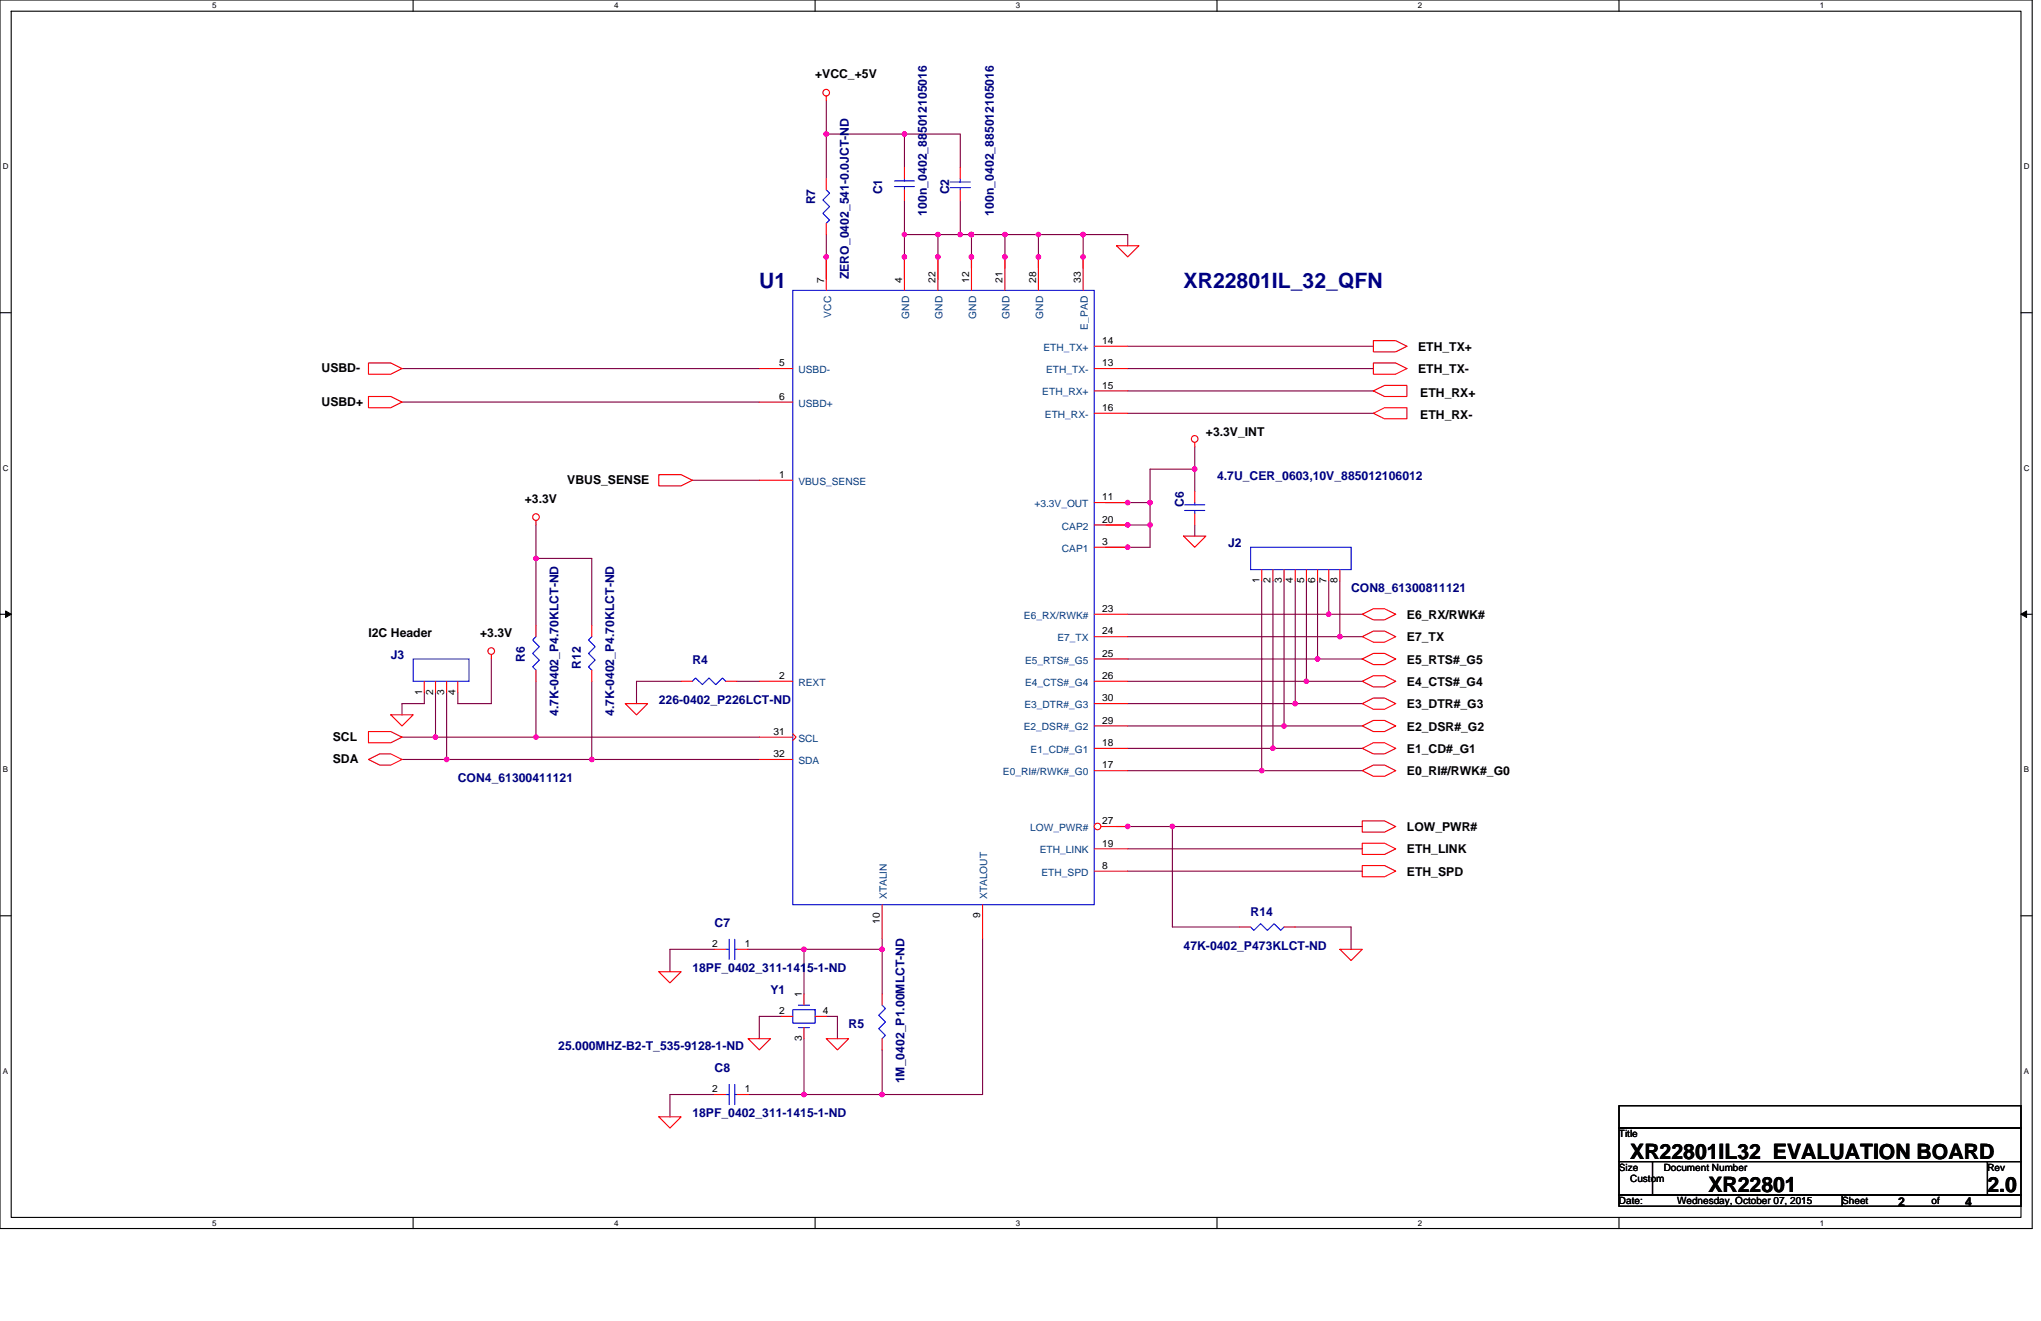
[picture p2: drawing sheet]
<svg xmlns="http://www.w3.org/2000/svg" width="432mm" height="279mm" viewBox="0 0 432 279" stroke-linecap="round" stroke-linejoin="round" font-family="sans-serif">
<path d="M0 0h429.9v259.8h-429.9zM2.4 2.4h425.2v255.1h-425.2z" fill="none" stroke="#000" stroke-width=".23"/>
<g fill="#fff">
<path d="M44.9 .3h.9v1.8h-.9z"/>
<path d="M44.9 257.7h.9v1.9h-.9z"/>
</g>
<path d="M87.4 0v2.4M87.4 257.5v2.4" fill="none" stroke="#000" stroke-width=".23"/>
<g fill="#fff">
<path d="M129.9 .3h.9v1.8h-.9z"/>
<path d="M129.9 257.7h.9v1.9h-.9z"/>
</g>
<path d="M172.4 0v2.4M172.4 257.5v2.4" fill="none" stroke="#000" stroke-width=".23"/>
<g fill="#fff">
<path d="M214.9 .3h1v1.8h-1z"/>
<path d="M214.9 257.7h1v1.9h-1z"/>
</g>
<path d="M257.5 0v2.4M257.5 257.5v2.4" fill="none" stroke="#000" stroke-width=".23"/>
<g fill="#fff">
<path d="M300 .3h.9v1.8h-.9z"/>
<path d="M300 257.7h.9v1.9h-.9z"/>
</g>
<path d="M342.5 0v2.4M342.5 257.5v2.4" fill="none" stroke="#000" stroke-width=".23"/>
<g fill="#fff">
<path d="M385 .3h1v1.8h-1z"/>
<path d="M385 257.7h1v1.9h-1z"/>
<path d="M.6 34.2h1.2v1.9h-1.2z"/>
<path d="M428.2 34.2h1.2v1.9h-1.2z"/>
<path d="M.6 98h1.2v1.9h-1.2z"/>
<path d="M428.2 98h1.2v1.9h-1.2z"/>
</g>
<path d="M0 66.1h2.4M427.6 66.1h2.3" fill="none" stroke="#000" stroke-width=".23"/>
<g fill="#fff">
<path d="M.6 161.8h1.1v1.9h-1.1z"/>
<path d="M428.2 161.8h1.1v1.9h-1.1z"/>
</g>
<path d="M0 129.9h2.4M427.6 129.9h2.3" fill="none" stroke="#000" stroke-width=".23"/>
<path d="M1.2 129.2l1.2 .7-1.2 .7zM427.6 129.9l1.2-.7v1.4z" fill="#000" stroke="#000" stroke-width=".21"/>
<g fill="#fff">
<path d="M.6 225.6h1.1v1.9h-1.1z"/>
<path d="M428.1 225.6h1.2v1.9h-1.2z"/>
</g>
<path d="M0 193.7h2.4M427.6 193.7h2.3M342.5 233.9h85.1v4.7h-85.1zM342.5 238.6h85.1v7.1h-85.1zM342.5 252.8h47.3v2.3h-47.3zM342.5 245.7h7.1v7.1h-7.1zM349.6 245.7h70.9v7.1h-70.9zM389.8 252.8h37.8v2.3h-37.8zM420.5 245.7h7.1v7.1h-7.1z" fill="none" stroke="#000" stroke-width=".23"/>
<g fill="none" stroke="#800040" stroke-width=".23">
<path d="M174.8 21.3v7.1M174.8 28.4h16.5M174.8 28.4v9.4M191.3 28.4h11.9v7M191.3 28.4v7M174.8 49.6v9.5M191.3 49.6h7.1M191.3 42.5v7.1M191.3 49.6v9.5M198.4 49.6v9.5M198.4 49.6h4.8M203.2 49.6h2.3"/>
<path d="M203.2 42.5v7.1M205.5 49.6v7.1M205.5 49.6h7.1M212.6 49.6h7.1M212.6 49.6v7.1M219.7 49.6v7.1M219.7 49.6h9.5M229.2 49.6v7.1M229.2 49.6h9.4v2.4M85 78h75.6M238.6 73.2h52M238.6 78h52"/>
<path d="M85 85h75.6M238.6 82.7h52M238.6 87.4h52M252.8 99.2v4.7M252.8 99.2h-9.5v11.8M252.8 94.5v4.7M113.4 111v7.1h11.8v14.2M113.4 118.1v14.2M146.5 101.6h14.1M233.9 111h9.4M233.9 106.3h9.4M243.3 111v4.8h-9.4"/>
<path d="M252.8 111v2.4M103.9 139.4v9.4h-7v-2.3M238.6 139.4h40.1M238.6 134.7h44.9M266.9 122.9v40.1M269.3 122.9v35.4M271.7 122.9v30.6M274 122.9v25.9M276.4 122.9v21.2M278.7 122.9v16.5M278.7 139.4h9.5M281.1 122.9v7h-42.5"/>
<path d="M281.1 129.9h7.1M283.5 122.9v11.8M283.5 134.7h4.7M85 155.9h7.1M89.8 146.5v2.3h-4.8v2.4M92.1 146.5v9.4M92.1 155.9h21.3M94.5 146.5v14.1M113.4 144.1v11.8M113.4 155.9h47.2M125.2 144.1v16.5M144.1 144.1h-9.4v4.7"/>
<path d="M155.9 144.1h4.7M238.6 144.1h37.8M238.6 153.5h33.1M238.6 148.8h35.4M238.6 158.3h30.7M269.3 158.3h18.9M271.7 153.5h16.5M274 148.8h14.2M276.4 144.1h11.8M85 160.6h9.5M94.5 160.6h30.7M125.2 160.6h35.4"/>
<path d="M236.2 174.8h11.8v21.3h14.2M238.6 179.5h49.6M238.6 163h28.3M248 174.8h40.2M266.9 163h21.3M186.6 198.4v2.4M207.9 198.4v33.1h-21.3M238.6 184.3h49.6M274 196.1h11.8v4.7M151.2 200.8h-9.5v4.7M158.3 200.8h11.8M165.4 215h-4.8v4.7"/>
<path d="M170.1 219.7v11.8M170.1 200.8v9.4M170.1 200.8h16.5M174.8 215h2.4v4.7M186.6 200.8v9.4M151.2 231.5h-9.5v4.7M158.3 231.5h11.8M170.1 231.5h16.5M186.6 222.1v9.4"/>
</g>
<g fill="#f0f" stroke="#f0f" stroke-width=".23">
<circle cx="191.3" cy="28.3" r=".46"/>
<circle cx="205.5" cy="49.6" r=".46"/>
<circle cx="203.1" cy="49.6" r=".46"/>
<circle cx="198.4" cy="49.6" r=".46"/>
<circle cx="212.6" cy="49.6" r=".46"/>
<circle cx="219.7" cy="54.3" r=".47"/>
<circle cx="212.6" cy="54.3" r=".47"/>
<circle cx="229.1" cy="49.6" r=".46"/>
<circle cx="219.7" cy="49.6" r=".46"/>
<circle cx="229.1" cy="54.3" r=".47"/>
<circle cx="205.5" cy="54.3" r=".47"/>
<circle cx="271.6" cy="153.5" r=".47"/>
<circle cx="266.9" cy="163" r=".47"/>
<circle cx="170.1" cy="231.5" r=".47"/>
<circle cx="186.6" cy="231.5" r=".47"/>
<circle cx="278.7" cy="139.4" r=".47"/>
<circle cx="274" cy="148.8" r=".46"/>
<circle cx="269.3" cy="158.3" r=".47"/>
<circle cx="238.6" cy="115.7" r=".46"/>
<circle cx="243.3" cy="111" r=".47"/>
<circle cx="238.6" cy="111" r=".46"/>
<circle cx="113.4" cy="155.9" r=".46"/>
<circle cx="125.2" cy="160.6" r=".47"/>
<circle cx="276.4" cy="144.1" r=".46"/>
<circle cx="281.1" cy="129.9" r=".47"/>
<circle cx="92.1" cy="155.9" r=".46"/>
<circle cx="94.5" cy="160.6" r=".47"/>
<circle cx="113.4" cy="118.1" r=".47"/>
<circle cx="186.6" cy="200.8" r=".47"/>
<circle cx="191.3" cy="54.3" r=".46"/>
<circle cx="198.4" cy="54.3" r=".47"/>
<circle cx="191.3" cy="49.6" r=".46"/>
<circle cx="238.6" cy="106.3" r=".46"/>
<circle cx="174.8" cy="28.3" r=".47"/>
<circle cx="174.8" cy="54.3" r=".47"/>
<circle cx="170.1" cy="200.8" r=".47"/>
<circle cx="243.3" cy="106.3" r=".47"/>
<circle cx="252.7" cy="99.2" r=".47"/>
<circle cx="248" cy="174.8" r=".47"/>
<circle cx="238.6" cy="174.8" r=".46"/>
<circle cx="283.5" cy="134.6" r=".47"/>
</g>
<g fill="none" stroke="#f00" stroke-width=".23">
<path d="M174.8 20.3v1M174.8 37.8v2.4M191.3 35.4v2.4M203.2 35.4v2.4M174.8 47.2v2.4M191.3 40.2v2.3M203.2 40.2v2.3M236.2 52h4.8l-2.4 2.3zM78 76.8h4.7l2.3 1.2-2.3 1.1h-4.7zM290.6 72.1h4.7l2.3 1.1-2.3 1.2h-4.7zM290.6 76.8h4.7l2.3 1.2-2.3 1.1h-4.7zM78 83.9h4.7l2.3 1.1-2.3 1.2h-4.7z"/>
<path d="M252.8 93.6v.9M290.6 82.7l2.3-1.2h4.7v2.4h-4.7zM290.6 87.4l2.3-1.2h4.7v2.4h-4.7zM113.4 110.1v.9M139.4 100.4h4.7l2.4 1.2-2.4 1.2h-4.7zM250.4 113.4h4.7l-2.3 2.4zM252.8 103.9v2.4M252.8 108.7v2.3M103.9 138.4v1M113.4 132.3v2.4M125.2 132.3v2.4M266.9 120.5v2.4"/>
<path d="M269.3 120.5v2.4M271.7 120.5v2.4M274 120.5v2.4M276.4 120.5v2.4M278.7 120.5v2.4M281.1 120.5v2.4M283.5 120.5v2.4M288.2 129.9l2.4-1.1h2.3l2.4 1.1-2.4 1.2h-2.3zM288.2 134.7l2.4-1.2h2.3l2.4 1.2-2.4 1.1h-2.3zM288.2 139.4l2.4-1.2h2.3l2.4 1.2-2.4 1.2h-2.3zM78 154.7h4.7l2.3 1.2-2.3 1.2h-4.7zM82.7 151.2h4.7l-2.4 2.3z"/>
<path d="M89.8 144.1v2.4M92.1 144.1v2.4M94.5 144.1v2.4M96.9 144.1v2.4M113.4 141.7v2.4M125.2 141.7v2.4M132.3 148.8h4.7l-2.3 2.4zM144.1 144.1h2.4M153.5 144.1h2.4M288.2 144.1l2.4-1.2h2.3l2.4 1.2-2.4 1.2h-2.3zM288.2 148.8l2.4-1.2h2.3l2.4 1.2-2.4 1.2h-2.3zM288.2 153.5l2.4-1.1h2.3l2.4 1.1-2.4 1.2h-2.3z"/>
<path d="M288.2 158.3l2.4-1.2h2.3l2.4 1.2-2.4 1.1h-2.3zM78 160.6l2.3-1.2h2.4l2.3 1.2-2.3 1.2h-2.4zM288.2 173.6h4.7l2.4 1.2-2.4 1.2h-4.7zM288.2 163l2.4-1.2h2.3l2.4 1.2-2.4 1.2h-2.3zM288.2 178.4h4.7l2.4 1.1-2.4 1.2h-4.7zM262.2 196.1h2.4M271.7 196.1h2.3M288.2 183.1h4.7l2.4 1.2-2.4 1.1h-4.7zM139.4 205.5h4.7l-2.4 2.4zM151.2 200.8h2.3M155.9 200.8h2.4M158.3 219.7h4.7l-2.4 2.4z"/>
<path d="M165.4 215h2.3M170.1 210.2v2.4M170.1 217.3v2.4M172.4 215h2.4M174.8 219.7h4.7l-2.3 2.4zM186.6 210.2v2.4M186.6 219.7v2.4M283.5 200.8h4.7l-2.4 2.4zM139.4 236.2h4.7l-2.4 2.4zM151.2 231.5h2.3M155.9 231.5h2.4"/>
<circle cx="174.8" cy="19.6" r=".7"/>
<circle cx="252.7" cy="92.8" r=".7"/>
<circle cx="113.4" cy="109.4" r=".7"/>
<circle cx="103.9" cy="137.7" r=".7"/>
</g>
<g fill="none" stroke="#00f" stroke-width=".23">
<path d="M189.2 39.5h4.3M189.2 38.3h4.3M191.3 37.8v.5M191.3 39.5v.7M201 38.5h4.3M201 39.7h4.3M203.2 39.7v.5M203.2 37.8v.7M174.8 40.2l.7 .7-1.4 1.4 1.4 1.4-1.4 1.4 1.4 1.4-.7 .7M167.7 61.4h63.8v129.9h-63.8zM250.6 108h4.3M250.6 106.8h4.3"/>
<path d="M252.8 106.3v.5M252.8 108v.7M264.6 115.8h21.2v4.7h-21.2zM87.4 139.4h11.8v4.7h-11.8zM113.4 134.7l-.7 .7 1.4 1.4-1.4 1.4 1.4 1.4-1.4 1.4 .7 .7M125.2 134.7l-.7 .7 1.4 1.4-1.4 1.4 1.4 1.4-1.4 1.4 .7 .7M146.5 144.1l.7-.7 1.4 1.4 1.4-1.4 1.4 1.4 1.4-1.4 .7 .7M154.3 198.7v4.2M155.4 198.7v4.2M264.6 196.1l.7 .7 1.4-1.4 1.4 1.4 1.4-1.4 1.5 1.4 .7-.7M153.5 200.8h.8M155.4 200.8h.5"/>
<path d="M167.7 213.6h4.7v2.8h-4.7zM168.9 212.6h2.4M168.9 217.3h2.4M186.6 212.6l.7 .7-1.4 1.4 1.4 1.5-1.4 1.4 1.4 1.4-.7 .7M153.5 231.5h.8M154.3 229.4v4.2M155.4 229.4v4.2M155.4 231.5h.5"/>
</g>
<circle cx="232.2" cy="174.8" r=".7" fill="#fff" stroke="#f00" stroke-width=".23"/>
<g fill="none" stroke="#f00" stroke-width=".23">
<path d="M174.8 54.3v7.1M191.3 54.3v7.1M198.4 54.3v7.1M205.5 54.3v7.1M212.6 54.3v7.1M219.7 54.3v7.1M229.2 54.3v7.1M160.6 78h7.1M231.5 73.2h7.1M231.5 78h7.1M160.6 85h7.1M231.5 82.7h7.1"/>
<path d="M231.5 87.4h7.1M160.6 101.6h7.1M231.5 106.3h7.1M231.5 111h7.1M231.5 115.8h7.1M231.5 129.9h7.1M231.5 134.7h7.1M231.5 139.4h7.1M160.6 155.9h7.1M160.6 144.1h7.1M167.7 155.2l.7 .7-.7 .7M231.5 144.1h7.1"/>
<path d="M231.5 148.8h7.1M231.5 153.5h7.1M231.5 158.3h7.1M160.6 160.6h7.1M231.5 163h7.1M231.5 179.5h7.1M232.9 174.8h5.7M186.6 191.3v7.1M207.9 191.3v7.1M231.5 184.3h7.1"/>
</g>
<g fill="#f0f" stroke="#f0f" stroke-width=".23">
<circle cx="191.3" cy="28.3" r=".46"/>
<circle cx="205.5" cy="49.6" r=".46"/>
<circle cx="203.1" cy="49.6" r=".46"/>
<circle cx="198.4" cy="49.6" r=".46"/>
<circle cx="212.6" cy="49.6" r=".46"/>
<circle cx="219.7" cy="54.3" r=".47"/>
<circle cx="212.6" cy="54.3" r=".47"/>
<circle cx="229.1" cy="49.6" r=".46"/>
<circle cx="219.7" cy="49.6" r=".46"/>
<circle cx="229.1" cy="54.3" r=".47"/>
<circle cx="205.5" cy="54.3" r=".47"/>
<circle cx="271.6" cy="153.5" r=".47"/>
<circle cx="266.9" cy="163" r=".47"/>
<circle cx="170.1" cy="231.5" r=".47"/>
<circle cx="186.6" cy="231.5" r=".47"/>
<circle cx="278.7" cy="139.4" r=".47"/>
<circle cx="274" cy="148.8" r=".46"/>
<circle cx="269.3" cy="158.3" r=".47"/>
<circle cx="238.6" cy="115.7" r=".46"/>
<circle cx="243.3" cy="111" r=".47"/>
<circle cx="238.6" cy="111" r=".46"/>
<circle cx="113.4" cy="155.9" r=".46"/>
<circle cx="125.2" cy="160.6" r=".47"/>
<circle cx="276.4" cy="144.1" r=".46"/>
<circle cx="281.1" cy="129.9" r=".47"/>
<circle cx="92.1" cy="155.9" r=".46"/>
<circle cx="94.5" cy="160.6" r=".47"/>
<circle cx="113.4" cy="118.1" r=".47"/>
<circle cx="186.6" cy="200.8" r=".47"/>
<circle cx="191.3" cy="54.3" r=".46"/>
<circle cx="198.4" cy="54.3" r=".47"/>
<circle cx="191.3" cy="49.6" r=".46"/>
<circle cx="238.6" cy="106.3" r=".46"/>
<circle cx="174.8" cy="28.3" r=".47"/>
<circle cx="174.8" cy="54.3" r=".47"/>
<circle cx="170.1" cy="200.8" r=".47"/>
<circle cx="243.3" cy="106.3" r=".47"/>
<circle cx="252.7" cy="99.2" r=".47"/>
<circle cx="248" cy="174.8" r=".47"/>
<circle cx="238.6" cy="174.8" r=".46"/>
<circle cx="283.5" cy="134.6" r=".47"/>
</g>
<g font-size="4.5" fill="#000080">
<text x="160.6" y="60.9">U1</text>
<text x="250.4" y="60.9">XR22801IL_32_QFN</text>
</g>
<g font-size="4.5">
<text x="344.9" y="245.1">XR22801IL32 EVALUATION BOARD</text>
<text x="361.4" y="252.2">XR22801</text>
<text x="420.5" y="252.2">2.0</text>
</g>
<g font-size="2.6">
<text x="172.4" y="16.6">+VCC_+5V</text>
<text x="300" y="74.2">ETH_TX+</text>
<text x="68" y="78.7">USBD-</text>
<text x="300" y="78.9">ETH_TX-</text>
<text x="300.5" y="83.9">ETH_RX+</text>
<text x="68" y="85.8">USBD+</text>
<text x="300.5" y="88.6">ETH_RX-</text>
<text x="255.1" y="92.2">+3.3V_INT</text>
<text x="111" y="106.3">+3.3V</text>
<text x="120" y="102.3">VBUS_SENSE</text>
<text x="297.6" y="130.9">E6_RX/RWK#</text>
<text x="78" y="134.7">I2C Header</text>
<text x="101.6" y="134.7">+3.3V</text>
<text x="297.6" y="135.6">E7_TX</text>
<text x="297.6" y="140.4">E5_RTS#_G5</text>
<text x="297.6" y="145.1">E4_CTS#_G4</text>
<text x="297.6" y="149.8">E3_DTR#_G3</text>
<text x="297.6" y="154.5">E2_DSR#_G2</text>
<text x="70.4" y="156.7">SCL</text>
<text x="70.4" y="161.4">SDA</text>
<text x="297.6" y="159.3">E1_CD#_G1</text>
<text x="297.6" y="164">E0_RI#/RWK#_G0</text>
<text x="297.6" y="175.8">LOW_PWR#</text>
<text x="297.6" y="180.5">ETH_LINK</text>
<text x="297.6" y="185.2">ETH_SPD</text>
<text x="401.6" y="255.2">2</text>
<text x="415.8" y="255.2">4</text>
</g>
<g font-size="2.6" fill="#000080">
<text x="186.6" y="41.1" transform="rotate(-90 186.6 41.1)">C1</text>
<text x="200.8" y="41.1" transform="rotate(-90 200.8 41.1)">C2</text>
<text x="172.5" y="43.2" transform="rotate(-90 172.5 43.2)">R7</text>
<text x="196.1" y="45.6" transform="rotate(-90 196.1 45.6)">100n_0402_885012105016</text>
<text x="210.3" y="45.6" transform="rotate(-90 210.3 45.6)">100n_0402_885012105016</text>
<text x="179.6" y="59.1" transform="rotate(-90 179.6 59.1)">ZERO_0402_541-0.0JCT-ND</text>
<text x="257.5" y="101.6">4.7U_CER_0603,10V_885012106012</text>
<text x="250.4" y="107.3" transform="rotate(-90 250.4 107.3)">C6</text>
<text x="259.8" y="115.8">J2</text>
<text x="285.8" y="125.2">CON8_61300811121</text>
<text x="82.7" y="139.4">J3</text>
<text x="111.1" y="140.1" transform="rotate(-90 111.1 140.1)">R6</text>
<text x="122.9" y="141.5" transform="rotate(-90 122.9 141.5)">R12</text>
<text x="146.5" y="140.4">R4</text>
<text x="139.4" y="148.9">226-0402_P226LCT-ND</text>
<text x="118.2" y="151.4" transform="rotate(-90 118.2 151.4)">4.7K-0402_P4.70KLCT-ND</text>
<text x="130" y="151.4" transform="rotate(-90 130 151.4)">4.7K-0402_P4.70KLCT-ND</text>
<text x="96.9" y="165.4">CON4_61300411121</text>
<text x="151.2" y="196.1">C7</text>
<text x="264.6" y="193.7">R14</text>
<text x="250.4" y="200.8">47K-0402_P473KLCT-ND</text>
<text x="146.5" y="205.5">18PF_0402_311-1415-1-ND</text>
<text x="163" y="210.3">Y1</text>
<text x="179.5" y="217.4">R5</text>
<text x="118.1" y="222.1">25.000MHZ-B2-T_535-9128-1-ND</text>
<text x="151.2" y="226.8">C8</text>
<text x="191.4" y="229.2" transform="rotate(-90 191.4 229.2)">1M_0402_P1.00MLCT-ND</text>
<text x="146.5" y="236.3">18PF_0402_311-1415-1-ND</text>
</g>
<g font-size="2.1">
<text x="174.3" y="59.8" transform="rotate(-90 174.3 59.8)">7</text>
<text x="190.9" y="59.8" transform="rotate(-90 190.9 59.8)">4</text>
<text x="198" y="59.8" transform="rotate(-90 198 59.8)">22</text>
<text x="205" y="59.8" transform="rotate(-90 205 59.8)">12</text>
<text x="212.1" y="59.8" transform="rotate(-90 212.1 59.8)">21</text>
<text x="219.2" y="59.8" transform="rotate(-90 219.2 59.8)">28</text>
<text x="228.7" y="59.8" transform="rotate(-90 228.7 59.8)">33</text>
<text x="164.9" y="77.5">5</text>
<text x="233.2" y="77.5">13</text>
<text x="233.2" y="72.7">14</text>
<text x="233.2" y="82.2">15</text>
<text x="164.9" y="84.6">6</text>
<text x="233.2" y="86.9">16</text>
<text x="164.9" y="101.1">1</text>
<text x="233.2" y="105.8">11</text>
<text x="233.2" y="110.6">20</text>
<text x="233.2" y="115.3">3</text>
<text x="266.4" y="123.3" transform="rotate(-90 266.4 123.3)">1</text>
<text x="268.8" y="123.3" transform="rotate(-90 268.8 123.3)">2</text>
<text x="271.2" y="123.3" transform="rotate(-90 271.2 123.3)">3</text>
<text x="273.5" y="123.3" transform="rotate(-90 273.5 123.3)">4</text>
<text x="275.9" y="123.3" transform="rotate(-90 275.9 123.3)">5</text>
<text x="278.3" y="123.3" transform="rotate(-90 278.3 123.3)">6</text>
<text x="280.6" y="123.3" transform="rotate(-90 280.6 123.3)">7</text>
<text x="283" y="123.3" transform="rotate(-90 283 123.3)">8</text>
<text x="233.2" y="129.4">23</text>
<text x="233.2" y="134.2">24</text>
<text x="164.9" y="143.6">2</text>
<text x="233.2" y="138.9">25</text>
<text x="233.2" y="143.6">26</text>
<text x="89.3" y="147" transform="rotate(-90 89.3 147)">1</text>
<text x="91.7" y="147" transform="rotate(-90 91.7 147)">2</text>
<text x="94" y="147" transform="rotate(-90 94 147)">3</text>
<text x="96.4" y="147" transform="rotate(-90 96.4 147)">4</text>
<text x="233.2" y="148.3">30</text>
<text x="163.7" y="155.4">31</text>
<text x="233.2" y="153.1">29</text>
<text x="163.7" y="160.1">32</text>
<text x="233.2" y="157.8">18</text>
<text x="233.2" y="162.5">17</text>
<text x="233.2" y="174.3">27</text>
<text x="233.2" y="179">19</text>
<text x="233.2" y="183.8">8</text>
<text x="186.1" y="195.4" transform="rotate(-90 186.1 195.4)">10</text>
<text x="207.4" y="194.2" transform="rotate(-90 207.4 194.2)">9</text>
<text x="150.7" y="200.3">2</text>
<text x="157.6" y="200.3">1</text>
<text x="164.9" y="214.5">2</text>
<text x="169.6" y="210.9" transform="rotate(-90 169.6 210.9)">1</text>
<text x="174.1" y="214.5">4</text>
<text x="169.6" y="220.2" transform="rotate(-90 169.6 220.2)">3</text>
<text x="150.7" y="231">2</text>
<text x="157.6" y="231">1</text>
<text x="342.5" y="240.5">Title</text>
<text x="342.5" y="247.6">Size</text>
<text x="344.9" y="249.9">Custom</text>
<text x="352" y="247.6">Document Number</text>
<text x="420.5" y="247.6">Rev</text>
<text x="342.5" y="254.7">Date:</text>
<text x="354.8" y="254.7">Wednesday, October 07, 2015</text>
<text x="389.8" y="254.7">Sheet</text>
<text x="408.7" y="254.7">of</text>
</g>
<g font-size="2.1" fill="#004080">
<text x="175.8" y="67.2" transform="rotate(-90 175.8 67.2)">VCC</text>
<text x="192.3" y="67.4" transform="rotate(-90 192.3 67.4)">GND</text>
<text x="199.4" y="67.4" transform="rotate(-90 199.4 67.4)">GND</text>
<text x="206.5" y="67.4" transform="rotate(-90 206.5 67.4)">GND</text>
<text x="213.6" y="67.4" transform="rotate(-90 213.6 67.4)">GND</text>
<text x="220.7" y="67.4" transform="rotate(-90 220.7 67.4)">GND</text>
<text x="230.1" y="69.7" transform="rotate(-90 230.1 69.7)">E_PAD</text>
<text x="220.8" y="74.2">ETH_TX+</text>
<text x="168.9" y="78.9">USBD-</text>
<text x="220.5" y="83.6">ETH_RX+</text>
<text x="221.3" y="78.9">ETH_TX-</text>
<text x="168.9" y="86">USBD+</text>
<text x="221.1" y="88.4">ETH_RX-</text>
<text x="168.9" y="102.5">VBUS_SENSE</text>
<text x="218.8" y="107.3">+3.3V_OUT</text>
<text x="224.7" y="112">CAP2</text>
<text x="224.7" y="116.7">CAP1</text>
<text x="216.6" y="130.9">E6_RX/RWK#</text>
<text x="223.7" y="135.6">E7_TX</text>
<text x="216.9" y="140.3">E5_RTS#_G5</text>
<text x="168.9" y="145.1">REXT</text>
<text x="216.7" y="149.8">E3_DTR#_G3</text>
<text x="216.9" y="145.1">E4_CTS#_G4</text>
<text x="216.6" y="154.5">E2_DSR#_G2</text>
<text x="168.9" y="156.9">SCL</text>
<text x="168.9" y="161.6">SDA</text>
<text x="218" y="159.2">E1_CD#_G1</text>
<text x="212.2" y="164">E0_RI#/RWK#_G0</text>
<text x="218" y="175.8">LOW_PWR#</text>
<text x="220" y="180.5">ETH_LINK</text>
<text x="220.3" y="185.2">ETH_SPD</text>
<text x="187.6" y="190.2" transform="rotate(-90 187.6 190.2)">XTALIN</text>
<text x="208.9" y="190.2" transform="rotate(-90 208.9 190.2)">XTALOUT</text>
</g>
<g font-size="1.7">
<text x="44.9" y="1.8">5</text>
<text x="129.9" y="1.8">4</text>
<text x="214.9" y="1.8">3</text>
<text x="300" y="1.8">2</text>
<text x="385" y="1.8">1</text>
<text x=".6" y="35.8">D</text>
<text x="428.2" y="35.8">D</text>
<text x=".6" y="99.5">C</text>
<text x="428.2" y="99.5">C</text>
<text x=".6" y="163.3">B</text>
<text x="428.2" y="163.3">B</text>
<text x=".6" y="227.1">A</text>
<text x="428.2" y="227.1">A</text>
<text x="44.9" y="259.3">5</text>
<text x="129.9" y="259.3">4</text>
<text x="214.9" y="259.3">3</text>
<text x="300" y="259.3">2</text>
<text x="385" y="259.3">1</text>
</g>
</svg>
